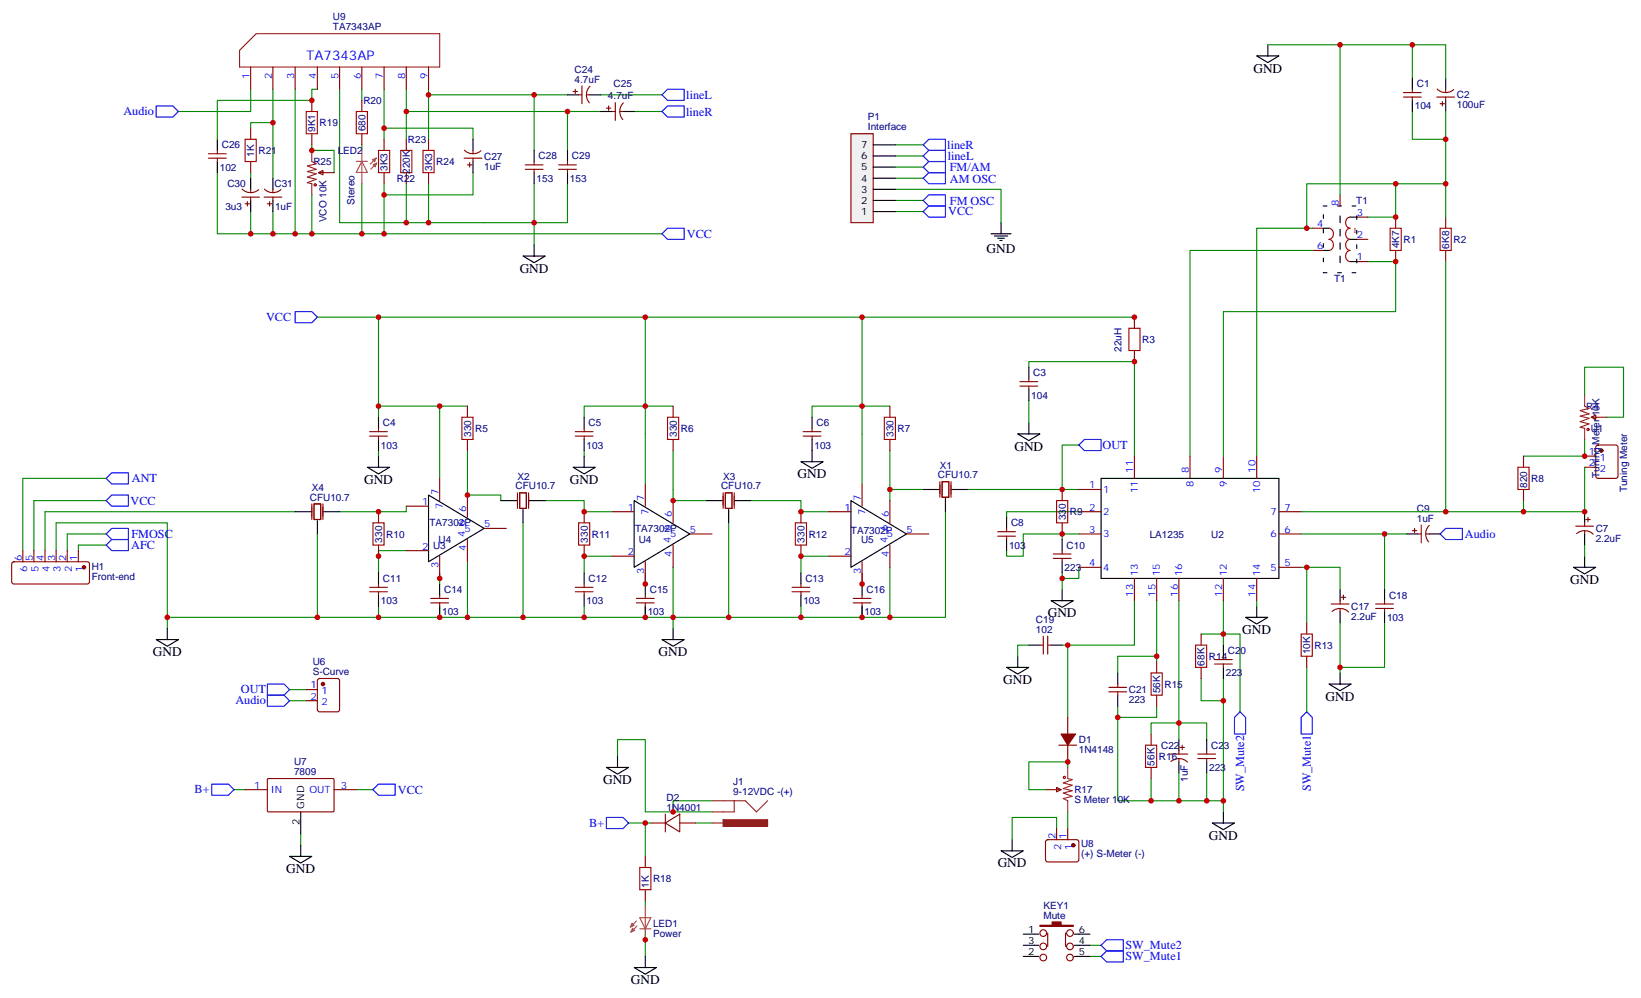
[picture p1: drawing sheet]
<svg xmlns="http://www.w3.org/2000/svg" width="521mm" height="317mm" viewBox="0 0 521 317" stroke-linecap="round" stroke-linejoin="round" font-family="sans-serif">
<g fill="none" stroke="#008700" stroke-width=".35">
<path d="M402.3 14.2h23v47.6M425.3 14.2h33.5v10.6M448.2 14.2v10.6M79.6 28.3v7.1h-23M86.6 28.3v10.6h-7v1.8M86.6 38.9v17.7M93.7 28.3v45.9M100.7 28.3h-1.7v3.6h-30v12.3M107.8 28.3v42.4h21.1M114.8 28.3v3.6M121.9 28.3v15.9M128.9 35.4h61.8"/>
<path d="M128.9 28.3v15.9M136 30.1h44.1M136 28.3v15.9M169.5 30.1v17.6M180.1 35.4v12.3M190.7 30.1h19.4M201.3 35.4h8.8M448.2 35.4v8.8h10.6v14.1M458.8 35.4v8.8M69 54.8v19.4h10.6M79.6 54.8v1.8M99 46v1.7h7v7.1"/>
<path d="M114.8 58.3v15.9h7.1M114.8 46v1.7M121.9 58.3v15.9h88.2M121.9 40.7h28.2v3.5M128.9 58.3v12.4h40.6v-12.4M136 58.3v12.4M150.1 54.8v7h-28.2M180.1 58.3v12.4h-10.6v7M284.2 49.5h8.8M284.2 46h8.8M284.2 53h8.8M284.2 56.6h8.8"/>
<path d="M442.9 58.3h15.9v10.6M79.6 67.1v7.1h35.2M86.6 67.1v7.1M99 61.8v12.4M284.2 60.1h33.5v10.6M284.2 63.6h8.8M284.2 67.1h8.8M416.5 79.5h-38.9v65.2M416.5 72.4h-17.7v72.3M434.1 68.9h8.8v-10.6h-28.2v14.1M434.1 83h8.8v15.9h-54.7v45.8M458.8 83v79.4"/>
<path d="M100.7 100.6h259.3v1.8M120.1 100.6v31.8M204.8 100.6v53M273.6 100.6v53M360 113v31.7M360 114.8h-33.5v1.7M120.1 128.9h28.2M139.5 128.9v22.9M213.6 128.9h-28.2v3.5M282.4 128.9h-24.7v3.5M326.5 127.1v7.1M502.9 125.3v-8.8h12.3v15.9h-5.3"/>
<path d="M502.9 139.5v5.2h-19.4M33.7 151.8h-26.5v22.9M33.7 158.9h-22.9v15.8M120.1 143v1.7M148.3 143v14.1h10.6v1.8M173 158.9h12.4v3.5h8.8M185.4 143v1.7M213.6 143v15.9h10.6M238.3 158.9h15.9v3.5h8.8M282.4 143v12.3M293 155.3h-10.6v3.6M307.1 155.3h35.3"/>
<path d="M342.4 141.2h-5.3v14.1M483.5 158.9v3.5M502.9 148.3v14.1h-90M17.8 174.7v-8.8h35.3v33.5M33.7 169.4h-12.4v5.3M33.7 173h-8.8v1.7M93.7 162.4h-79.4v12.3M100.7 169.4v26.5M128.9 160.6v1.8h-21.1M128.9 174.7h-8.8v7.1M148.3 178.3v17.6M166 165.9v30h65.2"/>
<path d="M194.2 176.5h-8.8v5.3M231.2 165.9v30h51.2v-15.9M263 176.5h-8.8v5.3M300 162.4v33.5h-17.6M337.1 169.4h-12.4v7.1h-5.3v-1.8M337.1 169.4h5.3M337.1 169.4v1.8M342.4 162.4h-23v1.7M412.9 169.4h33.5M439.4 169.4v17.7M502.9 173v3.5M53.1 195.9h112.9"/>
<path d="M120.1 192.4v3.5M139.5 181.8v1.8M139.5 192.4v3.5M185.4 192.4v3.5M204.8 181.8v3.5M204.8 192.4v3.5M213.6 180v19.4M254.2 192.4v3.5M273.6 181.8v3.5M273.6 192.4v3.5M337.1 181.8v1.8M342.4 180v3.6h-5.3v3.5"/>
<path d="M360 190.6v14.1h-21.2v22.9M367.1 190.6v19.4M374.1 190.6v44.1M388.2 190.6v10.6h-7M398.8 190.6v1.8M412.9 180h1.8v17.7M414.7 180h10.6v7.1M425.3 197.7v15.8M439.4 197.7v14.1h-14.1M91.9 218.8h5.3M326.5 204.7h-3.5v3.5M337.1 204.7h1.7"/>
<path d="M367.1 208.2h-12.4v5.3M381.2 215.3v7.1h7M388.2 204.7v-3.5h5.3v24.7M388.2 215.3v38.8h-5.3M414.7 211.8v14.1M91.9 222.4h5.3M196 240v-5.3h8.8v22.9h21.2M354.7 224.1v3.5h12.4v-3.5M354.7 227.6v26.5h10.6M365.3 232.9v-3.5h17.6v5.3M74.3 250.6h3.5M113.1 250.6h5.3"/>
<path d="M226 254.1h-12.4v3.5M338.8 243.5v-1.7h-12.3v8.8h5.3M338.8 257.6v5.3M374.1 245.3v8.8M382.9 245.3v8.8h-17.6v-7M388.2 254.1v3.5M95.4 264.7v3.5M199.5 261.2h7.1M204.8 261.2v10.5M220.7 261.2h5.3M335.3 262.9v-3.5h-14.1v7.1M204.8 285.9v1.7"/>
<path d="M204.8 294.7v8.8M345.9 300h3.5M345.9 303.5h3.5"/>
</g>
<g fill="none" stroke="#000" stroke-width=".35">
<path d="M398.8 17.7h7.1l-3.6 2.2zM402.3 14.2v3.5M180.1 30.1h3.5M187.1 30.1h3.6M190.7 35.4h3.5M197.7 35.4h3.6M448.2 24.8v3.5M448.2 31.9v3.5M458.8 24.8v3.5M458.8 31.9v3.5M69 44.2v3.5M69 51.3v3.5"/>
<path d="M79.6 56.6v3.5M86.6 56.6v3.5M150.1 44.2v3.5M150.1 51.3v3.5M169.5 47.7v3.6M169.5 54.8v3.5M180.1 47.7v3.6M180.1 54.8v3.5M79.6 63.6v3.5M86.6 63.6v3.5M169.5 77.7v3.5M314.5 74.2h6.4"/>
<path d="M315.6 74.9h4.2M316.6 75.6h2.1M317.3 76.3h.7M317.7 70.7v3.5M420 79.5h1.7M420 72.4h1.7M428.4 76h2.2M428.4 68.9h2.2M166 81.2h7l-3.5 2.2zM428.4 83h2.2M326.5 116.5v3.6M120.1 132.4v3.5"/>
<path d="M120.1 139.5v3.5M185.4 132.4v3.5M185.4 139.5v3.5M257.7 132.4v3.5M257.7 139.5v7M323 137.7h7l-3.5 2.1zM326.5 123.6v3.5M326.5 134.2v3.5M116.6 148.3h7l-3.5 2.1zM120.1 144.7v3.6M136 157.1l17.6 10.6-17.6 10.6zM158.9 158.9h5.3"/>
<path d="M167.7 158.9h5.3M181.9 148.3h7l-3.5 2.1zM185.4 144.7v3.6M201.3 158.9l17.6 10.5-17.6 10.6zM224.2 158.9h5.3M233 158.9h5.3M254.2 146.5h7l-3.5 2.1zM270.1 158.9l17.6 10.5-17.6 10.6zM293 155.3h5.3M300 158.2v4.2M301.8 155.3h5.3M349.4 151.8h56.5v31.8h-56.5z"/>
<path d="M93.7 162.4h5.3M100.7 165.2v4.2M102.5 162.4h5.3M166 161.7v4.2M231.2 161.7v4.2M319.4 164.1v3.6M319.4 171.2v3.5M337.1 171.2v3.5M337.1 178.3v3.5M446.4 169.4h3.6M453.5 169.4h3.5M502.9 162.4v3.5"/>
<path d="M502.9 169.4v3.6M502.9 176.5v3.5M53.1 199.4v3.6M120.1 181.8v3.5M120.1 188.8v3.6M139.5 185.3v3.5M139.5 192.4v3.5M185.4 181.8v3.5M185.4 188.8v3.6M204.8 185.3v3.5M204.8 192.4v3.5M213.6 199.4v3.6"/>
<path d="M254.2 181.8v3.5M254.2 188.8v3.6M273.6 185.3v3.5M273.6 192.4v3.5M333.6 190.6h7l-3.5 2.1zM337.1 187.1v3.5M395.3 195.9h7l-3.5 2.1zM398.8 192.4v3.5M425.3 187.1v3.5M425.3 194.1v3.6M439.4 187.1v3.5M439.4 194.1v3.6"/>
<path d="M499.4 180h7l-3.5 2.1zM49.6 203h7l-3.5 2.1zM210.1 203h7l-3.5 2.1zM319.4 211.8h7.1l-3.5 2.1zM323 208.2v3.6M326.5 204.7h3.5M333.6 204.7h3.5M354.7 213.5v3.6M388.2 204.7v3.5M388.2 211.8v3.5M421.7 217.1h7.1l-3.5 2.1zM425.3 213.5v3.6"/>
<path d="M196 240v3.5M354.7 220.6v3.5M374.1 234.7v3.5M382.9 234.7v3.5M95.4 257.6v7.1M192.4 243.5h7.1l-3.5 2.1zM374.1 241.8v3.5M382.9 241.8v3.5M388.2 257.6v3.6M91.9 271.7h7.1l-3.6 2.2zM95.4 268.2v3.5M317.7 270h7l-3.5 2.1z"/>
<path d="M321.2 266.5v3.5M384.7 261.2h7.1l-3.6 2.1zM324.7 296.4h5M324.7 300h5M341 296.4h4.9M341 300h4.9M201.3 307h7l-3.5 2.1zM204.8 303.5v3.5M324.7 303.5h5M341 303.5h4.9"/>
</g>
<g fill="none" stroke="#00f" stroke-width=".35">
<path d="M49.6 33.6h5.3l1.7 1.8-1.7 1.7h-5.3zM210.1 30.1l1.7-1.8h5.3v3.6h-5.3zM211.8 33.6h5.3v3.5h-5.3l-1.7-1.7zM293 46l1.7-1.8h5.3v3.5h-5.3zM293 49.5l1.7-1.8h5.3v3.6h-5.3zM293 53l1.7-1.7h5.3v3.5h-5.3zM293 56.6l1.7-1.8h5.3v3.5h-5.3zM210.1 74.2l1.7-1.8h5.3v3.6h-5.3zM293 63.6l1.7-1.8h5.3v3.6h-5.3zM294.7 65.4h5.3v3.5h-5.3l-1.7-1.8zM93.7 98.9h5.3l1.7 1.7-1.7 1.8h-5.3zM33.7 158.9l1.8-1.8h5.2v3.5h-5.2z"/>
<path d="M33.7 151.8l1.8-1.8h5.2v3.6h-5.2zM342.4 141.2l1.7-1.7h5.3v3.5h-5.3zM33.7 169.4l1.8-1.7h5.2v3.5h-5.2zM33.7 173l1.8-1.8h5.2v3.5h-5.2zM457 169.4l1.8-1.7h5.3v3.5h-5.3zM84.8 217.1h5.3l1.8 1.7-1.8 1.8h-5.3zM84.8 220.6h5.3l1.8 1.8-1.8 1.7h-5.3zM393.5 225.9l1.8 1.7v5.3h-3.5v-5.3zM414.7 225.9l1.8 1.7v5.3h-3.6v-5.3zM67.2 248.8h5.3l1.8 1.8-1.8 1.7h-5.3zM118.4 250.6l1.7-1.8h5.3v3.5h-5.3zM192.4 259.4h5.3l1.8 1.8-1.8 1.7h-5.3z"/>
<path d="M349.4 300l1.8-1.8h5.3v3.5h-5.3zM349.4 303.5l1.8-1.8h5.3v3.6h-5.3z"/>
</g>
<g fill="none" stroke="#870000" stroke-width=".35">
<path d="M79.6 21.3v7M86.6 21.3v7M93.7 21.3v7M99 31.9v3.5M100.7 21.3v7M107.8 21.3v7M114.8 21.3v7M114.8 31.9v3.5M121.9 21.3v7M128.9 21.3v7M136 21.3v7M181.9 29h1.4"/>
<path d="M182.6 28.3v1.4M183.6 30.1h1.1M184.7 27.3v5.6M186.1 30.1h1M187.2 27.4a3.8 3.8 0 0 0-.1 5.2M192.4 34.3h1.5M193.1 33.6v1.4M194.2 35.4h1.1M195.3 32.6v5.6M196.7 35.4h1M197.8 32.7a3.8 3.8 0 0 0-.2 5.2M445.4 30.8h5.6"/>
<path d="M445.4 29.4h5.6M448.2 28.3v1.1M448.2 30.8v1.1M456 30.8h5.6M456.1 28.3a3.8 3.8 0 0 0 5.2 .1M457 32.9h1.4M457.7 32.2v1.4M458.8 28.3v1.1M458.8 30.8v1.1M66.1 50.2h5.7M66.1 48.8h5.7M69 47.7v1.1"/>
<path d="M69 50.2v1.1M79.6 40.7v3.5M79.6 51.3v3.5M99 42.4v3.6M101.1 54.8l1.4-.7v1.4zM101.1 54.8h4.9M114.8 42.4v3.6M121.9 44.2v3.5M121.9 54.8v3.5M128.9 44.2v3.5M128.9 54.8v3.5M136 44.2v3.5"/>
<path d="M136 54.8v3.5M147.3 50.2h5.6M147.4 47.7a3.8 3.8 0 0 0 5.2 .1M148.3 52.3h1.5M149 51.6v1.4M150.1 47.7v1.1M150.1 50.2v1.1M166.7 53.7h5.6M166.7 52.3h5.6M169.5 51.3v1M169.5 53.7v1.1M177.3 53.7h5.6"/>
<path d="M177.3 52.3h5.6M180.1 51.3v1M180.1 53.7v1.1M76.7 62.5h5.7M76.8 60a3.8 3.8 0 0 0 5.3 .2M77.8 64.7h1.4M78.5 64v1.4M79.6 60.1v1M79.6 62.5v1.1M83.8 62.5h5.6M83.9 60a3.8 3.8 0 0 0 5.2 .2M84.8 64.7h1.5"/>
<path d="M85.5 64v1.4M86.6 60.1v1M86.6 62.5v1.1M416.5 72.4h3.5M416.5 79.5h3.5M425.3 61.8v3.6M430.6 68.9h3.5M430.6 76h3.5M442.9 68.9v3.5M442.9 79.5v3.5M458.8 68.9v3.5M458.8 79.5v3.5"/>
<path d="M430.6 83h3.5M360 100.6v3.6M360 111.2v3.6M117.3 138.4h5.6M117.3 137h5.6M120.1 135.9v1.1M120.1 138.4v1.1M148.3 128.9v3.5M148.3 139.5v3.5M182.6 138.4h5.6M182.6 137h5.6M185.4 135.9v1.1"/>
<path d="M185.4 138.4v1.1M213.6 128.9v3.5M213.6 139.5v3.5M254.9 138.4h5.6M254.9 137h5.6M257.7 135.9v1.1M257.7 138.4v1.1M282.4 128.9v3.5M282.4 139.5v3.5M323.7 122.5h5.6M323.7 121.1h5.6M326.5 120.1v1"/>
<path d="M326.5 122.5v1.1M505 132.4l1.4-.7v1.4zM505 132.4h4.9M139.5 151.8v7.1M148.3 157.1v7M204.8 153.6v7M213.6 158.9v7M273.6 153.6v7M282.4 158.9v7M337.1 155.3v3.6M342.4 155.3h7M360 144.7v7.1"/>
<path d="M377.6 144.7v7.1M388.2 144.7v7.1M398.8 144.7v7.1M483.5 144.7v3.6M483.5 155.3v3.6M502.9 144.7h3.5M502.9 148.3h3.5M506.6 141.4l.5-.2h5.7l.6 .4 .1 9.5-.5 .6-5.9 .1-.6-.5-.1-9.4zM3.9 178.5l.5-.2h23.6l.4 .7-.1 5.9-.6 .4-23.6-.1-.4-.6v-5.6zM7.2 174.7v3.6M10.8 174.7v3.6M14.3 174.7v3.6"/>
<path d="M17.8 174.7v3.6M21.3 174.7v3.6M24.9 174.7v3.6M120.1 162.4v3.5M120.1 173v3.5M128.9 160.6h7.1M128.9 174.7h7.1M139.5 176.5v7.1M148.3 171.2v7.1M153.6 167.7h7.1M185.4 162.4v3.5M185.4 173v3.5"/>
<path d="M194.2 162.4h7.1M194.2 176.5h7.1M204.8 178.3v7M213.6 173v7M218.9 169.4h7.1M254.2 162.4v3.5M254.2 173v3.5M263 162.4h7.1M263 176.5h7.1M273.6 178.3v7M282.4 173v7M287.7 169.4h7"/>
<path d="M316.6 170.1h5.7M316.6 168.7h5.7M319.4 167.7v1M319.4 170.1v1.1M334.3 177.2h5.6M334.3 175.8h5.6M337.1 165.9v3.5M337.1 174.7v1.1M337.1 177.2v1.1M342.4 169.4h7M342.4 162.4h7M405.9 169.4h7"/>
<path d="M405.9 162.4h7M448.2 168.4h1.4M448.9 167.7v1.4M450 169.4h1M451 166.6v5.7M452.4 169.4h1.1M453.6 166.7a3.8 3.8 0 0 0-.2 5.3M500.1 167h5.6M500.3 169.4a3.8 3.8 0 0 1 5.3 .1M502.9 165.9v1.1M502.9 168.4v1M503.2 164.9h1.4"/>
<path d="M503.9 164.1v1.5M117.3 187.8h5.6M117.3 186.4h5.6M120.1 185.3v1.1M120.1 187.8v1M136.7 191.3h5.6M136.7 189.9h5.6M139.5 188.8v1.1M139.5 191.3v1.1M182.6 187.8h5.6M182.6 186.4h5.6M185.4 185.3v1.1"/>
<path d="M185.4 187.8v1M202 191.3h5.6M202 189.9h5.6M204.8 188.8v1.1M204.8 191.3v1.1M251.4 187.8h5.6M251.4 186.4h5.6M254.2 185.3v1.1M254.2 187.8v1M270.8 191.3h5.6M270.8 189.9h5.6M273.6 188.8v1.1"/>
<path d="M273.6 191.3v1.1M342.4 180h7M360 183.6v7M367.1 183.6v7M374.1 183.6v7M388.2 183.6v7M398.8 183.6v7M405.9 180h7M414.7 197.7v3.5M422.5 191.7h5.6M422.7 194a3.8 3.8 0 0 1 5.3 .2M425.3 190.6v1.1"/>
<path d="M425.3 193.1v1M425.6 189.5h1.4M426.3 188.8v1.5M436.6 191.7h5.6M436.6 193.1h5.6M439.4 190.6v1.1M439.4 193.1v1M97.2 218.8h3.5M101 215.5l.4-.2h5.7l.6 .4 .1 9.5-.5 .6-5.9 .1-.6-.5-.1-9.4zM330 204.7h1.1M331.1 201.9v5.6M332.5 201.9v5.6"/>
<path d="M332.5 204.7h1.1M351.9 218.1h5.6M351.9 219.5h5.6M354.7 217.1v1M354.7 219.5v1.1M367.1 210v3.5M381.2 201.2v3.5M381.2 211.8v3.5M385.4 210.7h5.7M385.4 209.3h5.7M388.2 208.2v1.1M388.2 210.7v1.1"/>
<path d="M414.7 208.2v3.6M97.2 222.4h3.5M336 236.5h5.7M338.8 227.6v5.3M338.8 236.5v5.3M365.3 232.9v3.6M367.1 220.6v3.5M371.3 239.3h5.6M374.1 238.2v1.1M374.5 237.2h1.4M375.2 236.5v1.4M380.1 239.3h5.7"/>
<path d="M382.9 238.2v1.1M77.8 250.6h7M84.9 247.2l.3-.1h20.6l.2 .3v10.1l-.3 .1h-20.7l-.2-.3zM106 250.6h7.1M211.1 258.3v5.7M331.8 250.6h4.9M335.3 249.9l1.4 .7-1.4 .7zM365.3 243.5v3.6M371.6 241.7a3.8 3.8 0 0 1 5.2 .1M374.1 240.7v1.1M380.1 240.7h5.7M382.9 240.7v1.1"/>
<path d="M204.8 271.7v3.6M206.6 261.2h4.5M211.1 261.2l4.6-2.9v5.7zM215.7 261.2h5M332 266.7l.5-.2h9.4l.5 .7-.1 5.9-.6 .4-9.5-.1-.4-.6v-5.6zM335.3 262.9v3.6M338.8 262.9v3.6M204.8 282.3v3.6M332.5 296.1v4.2M338.1 296.1v4.2"/>
<circle cx="331.1" cy="296.1" r="1.06"/>
<circle cx="339.5" cy="296.1" r="1.06"/>
<circle cx="331.1" cy="300.3" r="1.06"/>
<circle cx="331.1" cy="303.9" r="1.06"/>
<circle cx="339.5" cy="303.9" r="1.06"/>
<circle cx="339.5" cy="300.3" r="1.06"/>
</g>
<g fill="#870000" stroke="#870000" stroke-width=".35">
<path d="M336.7 232.9h4.6l-2.5 3.6z"/>
<path d="M330 293.6h3.9v-1h2.8v1h3.9v.4h-10.6z"/>
<circle cx="340.6" cy="268.2" r=".53"/>
<circle cx="508.2" cy="143" r=".53"/>
<circle cx="102.5" cy="217.1" r=".53"/>
<circle cx="26.6" cy="180" r=".53"/>
</g>
<path d="M81.3 10.7h58.2v10.6h-63.5v-5.3zM99 47.7v3.6l1.4 .7-2.9 .7 2.9 1-2.9 .7 2.9 .7-2.9 1.1 2.9 .7-2.9 1.1 1.5 .3v3.5M502.9 125.3v3.6l1.4 .7-2.8 .7 2.8 1-2.8 .7 2.8 .8-2.8 1 2.8 .7-2.8 1.1 1.4 .3v3.6M226 254.1h10.5l3.6 3.5 3.5-3.5M233 254.1v3.5h-7M338.8 243.5v3.6l1.5 .3-2.9 1.1 2.9 .7-2.9 1 2.9 .7-2.9 .7 2.9 1.1-2.9 .7 1.4 .7v3.5M226 261.2h3.5" fill="none" stroke="#8c2424" stroke-width=".35"/>
<path d="M229.5 260.1h14.1v2.1h-14.1z" fill="#8c2424" stroke="#8c2424" stroke-width=".35"/>
<path d="M113.1 51.2h3.5M114.8 51.2l1.8 3.5h-3.5zM114.8 47.7v7M114.8 54.8v3.5M119.4 50.1l-1.9 2M119.6 51.7l-1.9 2M202 292.3l-2 1.9M202.1 293.8l-1.9 2M203 291.2h3.6l-1.8 3.5zM203 294.7h3.6M204.8 287.6v3.5M204.8 291.2v7" fill="none" stroke="#a64a4a" stroke-width=".35"/>
<g fill="#a64a4a" stroke="#a64a4a" stroke-width=".32">
<path d="M200.6 293l.7 .7-1.3 .5z"/>
<path d="M200.7 294.6l.7 .7-1.2 .5z"/>
<path d="M118.4 52.3l1.2-.6-.5 1.3z"/>
<path d="M118.2 50.7l1.2-.6-.5 1.3z"/>
</g>
<g fill="none" stroke="#a10000" stroke-width=".35">
<path d="M97.2 35.4h3.5v7h-3.5zM113.1 35.4h3.5v7h-3.5zM77.8 44.2h3.5v7.1h-3.5zM120.1 47.7h3.5v7.1h-3.5zM127.2 47.7h3.5v7.1h-3.5zM134.2 47.7h3.6v7.1h-3.6zM421.7 72.4a1.81 1.81 0 0 1 1.5 1.8 1.81 1.81 0 0 1-1.5 1.8 1.81 1.81 0 0 1 1.5 1.7 1.81 1.81 0 0 1-1.5 1.8M428.4 68.9a1.81 1.81 0 0 0-1.4 1.8 1.81 1.81 0 0 0 1.4 1.7 1.81 1.81 0 0 0-1.4 1.8 1.81 1.81 0 0 0 1.4 1.8 1.81 1.81 0 0 0-1.4 1.7 1.81 1.81 0 0 0 1.4 1.8 1.81 1.81 0 0 0-1.4 1.7 1.81 1.81 0 0 0 1.4 1.8M441.1 72.4h3.6v7.1h-3.6zM457 72.4h3.6v7.1h-3.6zM358.2 104.2h3.6v7h-3.6zM146.6 132.4h3.5v7.1h-3.5z"/>
<path d="M211.8 132.4h3.6v7.1h-3.6zM280.6 132.4h3.6v7.1h-3.6zM335.3 158.9h3.5v7h-3.5zM481.7 148.3h3.5v7h-3.5zM118.4 165.9h3.5v7.1h-3.5zM183.6 165.9h3.5v7.1h-3.5zM252.4 165.9h3.5v7.1h-3.5zM365.3 213.5h3.5v7.1h-3.5zM379.4 204.7h3.5v7.1h-3.5zM412.9 201.2h3.6v7h-3.6zM363.5 236.5h3.6v7h-3.6zM203 275.3h3.6v7h-3.6z"/>
<circle cx="100" cy="58.7" r=".35"/>
<circle cx="503.9" cy="136.3" r=".35"/>
<circle cx="337.8" cy="246.7" r=".35"/>
</g>
<path d="M425.3 83.4v-15.9" fill="none" stroke="#000" stroke-width=".35" stroke-dasharray="2.1 2.1"/>
<path d="M420 65.4h10.6v21.1h-10.6z" fill="none" stroke="#000" stroke-width=".35" stroke-dasharray="1.1 3.5"/>
<path d="M99 159.9v5M99.7 159.9h2.1v5h-2.1zM102.5 159.9v5M164.2 156.4v4.9M164.9 156.4h2.1v4.9h-2.1zM167.7 156.4v4.9M229.5 156.4v4.9M230.2 156.4h2.1v4.9h-2.1zM233 156.4v4.9M298.3 152.9v4.9M299 152.9h2.1v4.9h-2.1zM301.8 152.9v4.9" fill="none" stroke="#871200" stroke-width=".35"/>
<path d="M270.1 42.4h7v28.3h-7z" fill="#f0f0f0" stroke="#870000" stroke-width=".35"/>
<path d="M277.1 56.6h7.1M277.1 53h7.1M277.1 49.5h7.1M277.1 46h7.1M277.1 67.1h7.1M277.1 63.6h7.1M277.1 60.1h7.1" fill="none" stroke="#000" stroke-width=".35"/>
<path d="M139.5 183.6v1.7" fill="none" stroke="#008700" stroke-width=".35"/>
<g fill="#c00">
<circle cx="282.4" cy="155.3" r=".88"/>
<circle cx="282.4" cy="195.9" r=".88"/>
<circle cx="273.6" cy="128.9" r=".88"/>
<circle cx="374.1" cy="229.4" r=".88"/>
<circle cx="388.2" cy="201.2" r=".88"/>
<circle cx="439.4" cy="169.4" r=".88"/>
<circle cx="388.2" cy="222.4" r=".88"/>
<circle cx="388.2" cy="254.1" r=".88"/>
<circle cx="213.6" cy="257.6" r=".88"/>
<circle cx="367.1" cy="208.2" r=".88"/>
<circle cx="354.7" cy="227.6" r=".88"/>
<circle cx="204.8" cy="261.2" r=".88"/>
<circle cx="273.6" cy="100.6" r=".88"/>
<circle cx="204.8" cy="298.2" r=".88"/>
<circle cx="204.8" cy="100.6" r=".88"/>
<circle cx="231.2" cy="195.9" r=".88"/>
<circle cx="185.4" cy="195.9" r=".88"/>
<circle cx="213.6" cy="195.9" r=".88"/>
<circle cx="53.1" cy="195.9" r=".88"/>
<circle cx="166" cy="195.9" r=".88"/>
<circle cx="148.3" cy="195.9" r=".88"/>
<circle cx="120.1" cy="195.9" r=".88"/>
<circle cx="120.1" cy="100.6" r=".88"/>
<circle cx="204.8" cy="195.9" r=".88"/>
<circle cx="254.2" cy="195.9" r=".88"/>
<circle cx="273.6" cy="195.9" r=".88"/>
<circle cx="100.7" cy="195.9" r=".88"/>
<circle cx="139.5" cy="195.9" r=".88"/>
<circle cx="337.1" cy="155.3" r=".88"/>
<circle cx="337.1" cy="169.4" r=".88"/>
<circle cx="414.7" cy="180" r=".88"/>
<circle cx="425.3" cy="211.8" r=".88"/>
<circle cx="502.9" cy="144.7" r=".88"/>
<circle cx="79.6" cy="74.2" r=".88"/>
<circle cx="99" cy="74.2" r=".88"/>
<circle cx="93.7" cy="74.2" r=".88"/>
<circle cx="86.6" cy="74.2" r=".88"/>
<circle cx="114.8" cy="74.2" r=".88"/>
<circle cx="128.9" cy="70.7" r=".88"/>
<circle cx="121.9" cy="74.2" r=".88"/>
<circle cx="136" cy="70.7" r=".88"/>
<circle cx="121.9" cy="61.8" r=".88"/>
<circle cx="169.5" cy="70.7" r=".88"/>
<circle cx="169.5" cy="30.1" r=".88"/>
<circle cx="180.1" cy="35.4" r=".88"/>
<circle cx="128.9" cy="35.4" r=".88"/>
<circle cx="136" cy="30.1" r=".88"/>
<circle cx="121.9" cy="40.7" r=".88"/>
<circle cx="99" cy="31.9" r=".88"/>
<circle cx="99" cy="47.7" r=".88"/>
<circle cx="86.6" cy="38.9" r=".88"/>
<circle cx="338.8" cy="241.8" r=".88"/>
<circle cx="213.6" cy="158.9" r=".88"/>
<circle cx="204.8" cy="128.9" r=".88"/>
<circle cx="120.1" cy="128.9" r=".88"/>
<circle cx="139.5" cy="128.9" r=".88"/>
<circle cx="483.5" cy="162.4" r=".88"/>
<circle cx="120.1" cy="176.5" r=".88"/>
<circle cx="120.1" cy="162.4" r=".88"/>
<circle cx="185.4" cy="176.5" r=".88"/>
<circle cx="185.4" cy="162.4" r=".88"/>
<circle cx="254.2" cy="176.5" r=".88"/>
<circle cx="254.2" cy="162.4" r=".88"/>
<circle cx="365.3" cy="254.1" r=".88"/>
<circle cx="382.9" cy="254.1" r=".88"/>
<circle cx="374.1" cy="254.1" r=".88"/>
<circle cx="502.9" cy="162.4" r=".88"/>
<circle cx="414.7" cy="72.4" r=".88"/>
<circle cx="442.9" cy="68.9" r=".88"/>
<circle cx="442.9" cy="83" r=".88"/>
<circle cx="442.9" cy="58.3" r=".88"/>
<circle cx="458.8" cy="162.4" r=".88"/>
<circle cx="425.3" cy="14.2" r=".88"/>
<circle cx="448.2" cy="14.2" r=".88"/>
<circle cx="458.8" cy="58.3" r=".88"/>
<circle cx="458.8" cy="44.2" r=".88"/>
<circle cx="337.1" cy="183.6" r=".88"/>
<circle cx="338.8" cy="204.7" r=".88"/>
<circle cx="360" cy="114.8" r=".88"/>
<circle cx="360" cy="100.6" r=".88"/>
<circle cx="204.8" cy="185.3" r=".88"/>
<circle cx="273.6" cy="185.3" r=".88"/>
<circle cx="139.5" cy="183.6" r=".88"/>
<circle cx="148.3" cy="157.1" r=".88"/>
</g>
<text font-size="4.2" fill="#00f" x="97.2" y="19.1">TA7343AP</text>
<g font-size="4.2">
<text x="397.8" y="23">GND</text>
<text x="313.1" y="80.3">GND</text>
<text x="164.9" y="86.5">GND</text>
<text x="321.9" y="143">GND</text>
<text x="115.5" y="153.6">GND</text>
<text x="180.8" y="153.6">GND</text>
<text x="253.1" y="151.8">GND</text>
<text x="498.3" y="185.3">GND</text>
<text x="332.5" y="195.9">GND</text>
<text x="394.2" y="201.2">GND</text>
<text x="48.5" y="208.2">GND</text>
<text x="209" y="208.2">GND</text>
<text x="318.4" y="217.1">GND</text>
<text x="420.7" y="222.4">GND</text>
<text x="191.4" y="248.8">GND</text>
<text x="383.6" y="266.5">GND</text>
<text x="316.6" y="275.3">GND</text>
<text x="90.8" y="277">GND</text>
<text x="200.2" y="312.3">GND</text>
</g>
<g font-size="3.9" fill="#00f">
<text x="217.8" y="31.5">lineL</text>
<text x="39.2" y="36.6">Audio</text>
<text x="217.7" y="36.8">lineR</text>
<text x="300.6" y="47.2">lineR</text>
<text x="300.8" y="50.7">lineL</text>
<text x="301.4" y="54.4">FM/AM</text>
<text x="301.4" y="57.9">AM OSC</text>
<text x="301.4" y="65">FM OSC</text>
<text x="300.9" y="68.3">VCC</text>
<text x="218" y="75.5">VCC</text>
<text x="84.4" y="101.9">VCC</text>
<text x="349.9" y="142.6">OUT</text>
<text x="41.9" y="152.9">ANT</text>
<text x="41.5" y="160.2">VCC</text>
<text x="41.7" y="170.8">FMOSC</text>
<text x="464.9" y="170.8">Audio</text>
<text x="41.6" y="174.3">AFC</text>
<text x="76.5" y="219.9">OUT</text>
<text x="74.7" y="223.5">Audio</text>
<text x="61.8" y="251.7">B+</text>
<text x="126.3" y="251.9">VCC</text>
<text x="394.8" y="251.1" transform="rotate(-90 394.8 251.1)">SW_Mute2</text>
<text x="416" y="251" transform="rotate(-90 416 251)">SW_Mute1</text>
<text x="187" y="262.4">B+</text>
<text x="357.2" y="301.2">SW_Mute2</text>
<text x="357.2" y="304.7">SW_Mute1</text>
</g>
<g font-size="3.2" fill="#000080">
<text x="105.7" y="9.6">TA7343AP</text>
<text x="105.7" y="6.5">U9</text>
<text x="182.4" y="23.1">C24</text>
<text x="182.4" y="26.2">4.7uF</text>
<text x="194.7" y="27.7">C25</text>
<text x="449.6" y="27.7">C1</text>
<text x="115.3" y="33">R20</text>
<text x="192.9" y="31.5">4.7uF</text>
<text x="449" y="34.7">104</text>
<text x="462.3" y="34.4">100uF</text>
<text x="462.3" y="31.2">C2</text>
<text x="100.1" y="41.8" transform="rotate(-90 100.1 41.8)">9K1</text>
<text x="101.4" y="40">R19</text>
<text x="115.9" y="41.7" transform="rotate(-90 115.9 41.7)">680</text>
<text x="275.4" y="41.4">Interface</text>
<text x="275.4" y="38.2">P1</text>
<text x="70.4" y="47.1">C26</text>
<text x="129.4" y="45.3">R23</text>
<text x="80.7" y="49.8" transform="rotate(-90 80.7 49.8)">1K</text>
<text x="82" y="48.9">R21</text>
<text x="99.5" y="52.4">R25</text>
<text x="107.2" y="48.9">LED2</text>
<text x="138.5" y="52.4">R24</text>
<text x="153.6" y="53.8">1uF</text>
<text x="153.6" y="50.7">C27</text>
<text x="170.9" y="50.6">C28</text>
<text x="181.5" y="50.6">C29</text>
<text x="69.7" y="54.2">102</text>
<text x="72.2" y="59.5">C30</text>
<text x="87.1" y="59.5">C31</text>
<text x="123" y="54.2" transform="rotate(-90 123 54.2)">3K3</text>
<text x="125.9" y="57.7">R22</text>
<text x="130.1" y="55.1" transform="rotate(-90 130.1 55.1)">220K</text>
<text x="137.1" y="54.2" transform="rotate(-90 137.1 54.2)">3K3</text>
<text x="170.3" y="57.7">153</text>
<text x="180.9" y="57.7">153</text>
<text x="112.4" y="65" transform="rotate(-90 112.4 65)">Stereo</text>
<text x="430.4" y="64.8">T1</text>
<text x="71.5" y="66.5">3u3</text>
<text x="87.3" y="66.5">1uF</text>
<text x="103.6" y="70.5" transform="rotate(-90 103.6 70.5)">VCO 10K</text>
<text x="445.4" y="77.1">R1</text>
<text x="461.3" y="77.1">R2</text>
<text x="444.1" y="78.8" transform="rotate(-90 444.1 78.8)">4K7</text>
<text x="459.9" y="78.9" transform="rotate(-90 459.9 78.9)">6K8</text>
<text x="423.4" y="89.5">T1</text>
<text x="355.9" y="111.6" transform="rotate(-90 355.9 111.6)">22uH</text>
<text x="362.5" y="108.8">R3</text>
<text x="327.9" y="119.4">C3</text>
<text x="327.3" y="126.5">104</text>
<text x="503.4" y="130">R4</text>
<text x="121.5" y="135.3">C4</text>
<text x="150.8" y="137.1">R5</text>
<text x="186.8" y="135.3">C5</text>
<text x="216.1" y="137.1">R6</text>
<text x="259.1" y="135.3">C6</text>
<text x="284.9" y="137.1">R7</text>
<text x="504.8" y="137">U1</text>
<text x="120.9" y="142.3">103</text>
<text x="149.5" y="138.7" transform="rotate(-90 149.5 138.7)">330</text>
<text x="186.2" y="142.3">103</text>
<text x="214.8" y="138.7" transform="rotate(-90 214.8 138.7)">330</text>
<text x="258.5" y="142.3">103</text>
<text x="283.5" y="138.7" transform="rotate(-90 283.5 138.7)">330</text>
<text x="298.3" y="148.7">X1</text>
<text x="99" y="155.7">X4</text>
<text x="163.6" y="155.3">CFU10.7</text>
<text x="164.2" y="152.2">X2</text>
<text x="228.8" y="155.3">CFU10.7</text>
<text x="229.5" y="152.2">X3</text>
<text x="297.6" y="151.8">CFU10.7</text>
<text x="484.6" y="154.7" transform="rotate(-90 484.6 154.7)">820</text>
<text x="486" y="152.9">R8</text>
<text x="507.6" y="151.6" transform="rotate(-90 507.6 151.6)">Tuning Meter 10K</text>
<text x="98.3" y="158.9">CFU10.7</text>
<text x="516.4" y="156.2" transform="rotate(-90 516.4 156.2)">Tuning Meter</text>
<text x="136.3" y="167.1">TA7302P</text>
<text x="320.9" y="167">C8</text>
<text x="338.2" y="165.1" transform="rotate(-90 338.2 165.1)">330</text>
<text x="339.6" y="163.5">R9</text>
<text x="449.6" y="165.6">1uF</text>
<text x="449.6" y="162.4">C9</text>
<text x="121.3" y="172.2" transform="rotate(-90 121.3 172.2)">330</text>
<text x="122.6" y="170.6">R10</text>
<text x="139.2" y="172.3">U4</text>
<text x="186.5" y="172.2" transform="rotate(-90 186.5 172.2)">330</text>
<text x="187.9" y="170.6">R11</text>
<text x="201.6" y="168.8">TA7302P</text>
<text x="202.7" y="172.4">U4</text>
<text x="255.3" y="172.2" transform="rotate(-90 255.3 172.2)">330</text>
<text x="256.6" y="170.6">R12</text>
<text x="270.1" y="169.4">TA7302P</text>
<text x="273.2" y="172.3">U5</text>
<text x="364.9" y="170.6">LA1235</text>
<text x="384.4" y="170.6">U2</text>
<text x="506.4" y="172">2.2uF</text>
<text x="506.4" y="168.8">C7</text>
<text x="137.4" y="174.1">U3</text>
<text x="320.2" y="174.1">103</text>
<text x="338.5" y="174.1">C10</text>
<text x="29.1" y="184">Front-end</text>
<text x="29.1" y="180.8">H1</text>
<text x="121.5" y="184.7">C11</text>
<text x="186.8" y="184.7">C12</text>
<text x="255.6" y="184.7">C13</text>
<text x="337.9" y="181.1">223</text>
<text x="120.9" y="191.7">103</text>
<text x="140.9" y="188.2">C14</text>
<text x="186.2" y="191.7">103</text>
<text x="206.2" y="188.2">C15</text>
<text x="255" y="191.7">103</text>
<text x="275" y="188.2">C16</text>
<text x="440.8" y="190">C18</text>
<text x="140.3" y="195.2">103</text>
<text x="205.6" y="195.2">103</text>
<text x="274.4" y="195.2">103</text>
<text x="328.8" y="197.7">C19</text>
<text x="428.8" y="196.7">2.2uF</text>
<text x="428.8" y="193.5">C17</text>
<text x="440.2" y="197">103</text>
<text x="328.8" y="200.8">102</text>
<text x="383.6" y="209.4">R14</text>
<text x="389.7" y="207.6">C20</text>
<text x="415.8" y="207.7" transform="rotate(-90 415.8 207.7)">10K</text>
<text x="417.2" y="205.8">R13</text>
<text x="99.2" y="214.2">S-Curve</text>
<text x="99.2" y="211.1">U6</text>
<text x="382.3" y="211.2" transform="rotate(-90 382.3 211.2)">68K</text>
<text x="389" y="214.7">223</text>
<text x="358.2" y="220">C21</text>
<text x="368.2" y="220" transform="rotate(-90 368.2 220)">56K</text>
<text x="369.5" y="218.2">R15</text>
<text x="358.2" y="223.1">223</text>
<text x="342.4" y="239.1">1N4148</text>
<text x="342.4" y="235.8">D1</text>
<text x="368.5" y="237.6">C22</text>
<text x="384.4" y="237.6">C23</text>
<text x="93.3" y="245.9">7809</text>
<text x="93.3" y="242.8">U7</text>
<text x="366.4" y="242.9" transform="rotate(-90 366.4 242.9)">56K</text>
<text x="367.8" y="241.1">R16</text>
<text x="383.7" y="244.6">223</text>
<text x="232.7" y="249.2">J1</text>
<text x="341" y="251.7">R17</text>
<text x="377" y="248.1" transform="rotate(-90 377 248.1)">1uF</text>
<text x="211.5" y="257.3">1N4001</text>
<text x="211.5" y="254.1">D2</text>
<text x="232.7" y="252.3">9-12VDC -(+)</text>
<text x="341" y="254.9">S Meter 10K</text>
<text x="343.1" y="268.9">U8</text>
<text x="343.1" y="272.1">(+) S-Meter (-)</text>
<text x="205.9" y="281.7" transform="rotate(-90 205.9 281.7)">1K</text>
<text x="207.3" y="279.9">R18</text>
<text x="331.1" y="291.5">Mute</text>
<text x="331.1" y="288.3">KEY1</text>
<text x="207.3" y="297.2">Power</text>
<text x="207.3" y="294.1">LED1</text>
</g>
<g font-size="3.2" fill="#00f">
<text x="79.2" y="25.1" transform="rotate(-90 79.2 25.1)">1</text>
<text x="86.3" y="25.1" transform="rotate(-90 86.3 25.1)">2</text>
<text x="93.3" y="25.1" transform="rotate(-90 93.3 25.1)">3</text>
<text x="100.4" y="25.1" transform="rotate(-90 100.4 25.1)">4</text>
<text x="107.4" y="25.1" transform="rotate(-90 107.4 25.1)">5</text>
<text x="114.5" y="25.1" transform="rotate(-90 114.5 25.1)">6</text>
<text x="121.5" y="25.1" transform="rotate(-90 121.5 25.1)">7</text>
<text x="128.6" y="25.1" transform="rotate(-90 128.6 25.1)">8</text>
<text x="135.6" y="25.1" transform="rotate(-90 135.6 25.1)">9</text>
<text x="424.9" y="65.4" transform="rotate(-90 424.9 65.4)">8</text>
<text x="430.6" y="68.5">3</text>
<text x="418" y="72.1">4</text>
<text x="430.6" y="75.6">2</text>
<text x="418" y="79.1">6</text>
<text x="430.6" y="82.7">1</text>
<text x="504.2" y="144.4">1</text>
<text x="504.2" y="147.9">2</text>
<text x="507.7" y="146.2">1</text>
<text x="507.7" y="149.7">2</text>
<text x="345.6" y="155">1</text>
<text x="359.7" y="150" transform="rotate(-90 359.7 150)">11</text>
<text x="377.3" y="150" transform="rotate(-90 377.3 150)">8</text>
<text x="378.7" y="154.5" transform="rotate(-90 378.7 154.5)">8</text>
<text x="387.9" y="150" transform="rotate(-90 387.9 150)">9</text>
<text x="389.3" y="154.5" transform="rotate(-90 389.3 154.5)">9</text>
<text x="398.5" y="150" transform="rotate(-90 398.5 150)">10</text>
<text x="134" y="160.3">1</text>
<text x="139.2" y="157.1" transform="rotate(-90 139.2 157.1)">7</text>
<text x="140.6" y="161.6" transform="rotate(-90 140.6 161.6)">7</text>
<text x="204.4" y="158.9" transform="rotate(-90 204.4 158.9)">7</text>
<text x="273.2" y="158.9" transform="rotate(-90 273.2 158.9)">7</text>
<text x="350.1" y="156.4">1</text>
<text x="361.1" y="156.5" transform="rotate(-90 361.1 156.5)">11</text>
<text x="399.9" y="156.5" transform="rotate(-90 399.9 156.5)">10</text>
<text x="147.6" y="166.9" transform="rotate(-90 147.6 166.9)">6</text>
<text x="148" y="162.4" transform="rotate(-90 148 162.4)">6</text>
<text x="153.6" y="167.3">5</text>
<text x="199.2" y="162">1</text>
<text x="205.8" y="163.3" transform="rotate(-90 205.8 163.3)">7</text>
<text x="213.3" y="164.1" transform="rotate(-90 213.3 164.1)">6</text>
<text x="268" y="162">1</text>
<text x="274.6" y="163.3" transform="rotate(-90 274.6 163.3)">7</text>
<text x="282" y="164.1" transform="rotate(-90 282 164.1)">6</text>
<text x="345.6" y="162">2</text>
<text x="350.1" y="163.4">2</text>
<text x="403.2" y="163.4">7</text>
<text x="407.6" y="162">7</text>
<text x="147.4" y="168.7">5</text>
<text x="147.6" y="170.5" transform="rotate(-90 147.6 170.5)">4</text>
<text x="212.6" y="170.5">5</text>
<text x="212.9" y="172.3" transform="rotate(-90 212.9 172.3)">4</text>
<text x="212.9" y="168.6" transform="rotate(-90 212.9 168.6)">6</text>
<text x="218.9" y="169.1">5</text>
<text x="281.4" y="170.5">5</text>
<text x="281.7" y="172.3" transform="rotate(-90 281.7 172.3)">4</text>
<text x="281.7" y="168.6" transform="rotate(-90 281.7 168.6)">6</text>
<text x="287.7" y="169.1">5</text>
<text x="345.6" y="169.1">3</text>
<text x="350.1" y="170.5">3</text>
<text x="403.2" y="170.5">6</text>
<text x="407.6" y="169.1">6</text>
<text x="6.9" y="178.1" transform="rotate(-90 6.9 178.1)">6</text>
<text x="10.4" y="178.1" transform="rotate(-90 10.4 178.1)">5</text>
<text x="13.9" y="178.1" transform="rotate(-90 13.9 178.1)">4</text>
<text x="17.5" y="178.1" transform="rotate(-90 17.5 178.1)">3</text>
<text x="21" y="178.1" transform="rotate(-90 21 178.1)">2</text>
<text x="24.5" y="178.1" transform="rotate(-90 24.5 178.1)">1</text>
<text x="134" y="174.4">2</text>
<text x="148" y="175" transform="rotate(-90 148 175)">4</text>
<text x="199.2" y="176.1">2</text>
<text x="213.3" y="176.7" transform="rotate(-90 213.3 176.7)">4</text>
<text x="268" y="176.1">2</text>
<text x="282" y="176.7" transform="rotate(-90 282 176.7)">4</text>
<text x="345.6" y="179.7">4</text>
<text x="407.6" y="179.7">5</text>
<text x="8.6" y="181.6" transform="rotate(-90 8.6 181.6)">6</text>
<text x="12.2" y="181.6" transform="rotate(-90 12.2 181.6)">5</text>
<text x="15.7" y="181.6" transform="rotate(-90 15.7 181.6)">4</text>
<text x="19.2" y="181.6" transform="rotate(-90 19.2 181.6)">3</text>
<text x="22.8" y="181.6" transform="rotate(-90 22.8 181.6)">2</text>
<text x="26.3" y="181.6" transform="rotate(-90 26.3 181.6)">1</text>
<text x="139.2" y="180.3" transform="rotate(-90 139.2 180.3)">3</text>
<text x="204.4" y="182" transform="rotate(-90 204.4 182)">3</text>
<text x="273.2" y="182" transform="rotate(-90 273.2 182)">3</text>
<text x="350.1" y="181.1">4</text>
<text x="361.1" y="182.8" transform="rotate(-90 361.1 182.8)">13</text>
<text x="368.1" y="182.8" transform="rotate(-90 368.1 182.8)">15</text>
<text x="375.2" y="182.8" transform="rotate(-90 375.2 182.8)">16</text>
<text x="389.3" y="182.8" transform="rotate(-90 389.3 182.8)">12</text>
<text x="399.9" y="182.8" transform="rotate(-90 399.9 182.8)">14</text>
<text x="403.2" y="181.1">5</text>
<text x="359.7" y="189.3" transform="rotate(-90 359.7 189.3)">13</text>
<text x="366.7" y="189.3" transform="rotate(-90 366.7 189.3)">15</text>
<text x="373.8" y="189.3" transform="rotate(-90 373.8 189.3)">16</text>
<text x="387.9" y="189.3" transform="rotate(-90 387.9 189.3)">12</text>
<text x="398.5" y="189.3" transform="rotate(-90 398.5 189.3)">14</text>
<text x="98.5" y="218.5">1</text>
<text x="102" y="220.2">1</text>
<text x="98.5" y="222">2</text>
<text x="102" y="223.8">2</text>
<text x="80.7" y="250.2">1</text>
<text x="85.9" y="251.6">IN</text>
<text x="98.2" y="251.6">OUT</text>
<text x="108.1" y="250.2">3</text>
<text x="335" y="266.3" transform="rotate(-90 335 266.3)">2</text>
<text x="336.7" y="269.8" transform="rotate(-90 336.7 269.8)">2</text>
<text x="338.5" y="266.3" transform="rotate(-90 338.5 266.3)">1</text>
<text x="340.3" y="269.8" transform="rotate(-90 340.3 269.8)">1</text>
</g>
<g font-size="3.2">
<text x="273.3" y="47">7</text>
<text x="273.3" y="50.6">6</text>
<text x="273.3" y="57.6">4</text>
<text x="273.3" y="54.1">5</text>
<text x="273.3" y="64.7">2</text>
<text x="273.3" y="61.1">3</text>
<text x="273.3" y="68.2">1</text>
<text x="96.5" y="256.6" transform="rotate(-90 96.5 256.6)">GND</text>
<text x="95.1" y="261.8" transform="rotate(-90 95.1 261.8)">2</text>
<text x="326.2" y="296.1">1</text>
<text x="326.2" y="299.6">3</text>
<text x="342.4" y="296.1">6</text>
<text x="342.4" y="299.6">4</text>
<text x="326.2" y="303.1">2</text>
<text x="342.4" y="303.1">5</text>
</g>
<text font-size="2.5" fill="#a00000" x="429.4" y="74">1</text>
</svg>
